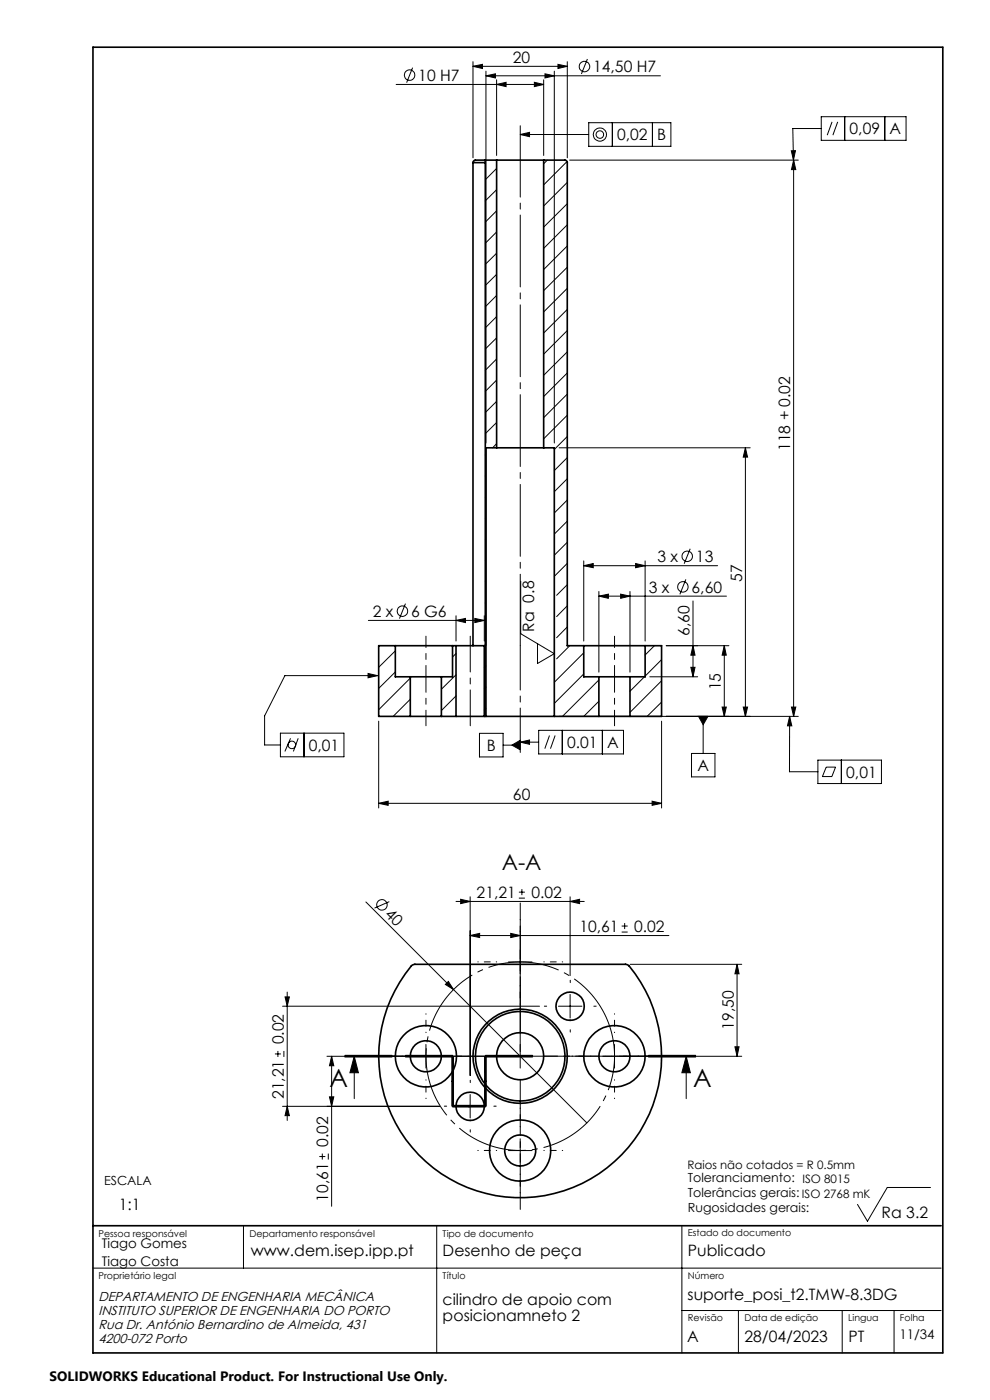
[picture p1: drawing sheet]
<svg xmlns="http://www.w3.org/2000/svg" width="210mm" height="297mm" viewBox="0 0 210 297" stroke-linecap="round" stroke-linejoin="round" font-family="sans-serif">
<g fill="none" stroke="#000" stroke-width=".35">
<path d="M19.7 10h180.3v277h-180.3zM100.3 34.5h2.6M100.3 34.5v102.5M102.9 34h-2.3l-.3 .5M102.9 34v103h-.2M102.9 34h2.4M105.3 34h10M105.3 34v61M115.3 34h4.5l.5 .4v102.6h3.5M115.3 34v61M105.3 95h10M105.3 95h-2.2v57"/>
<path d="M115.3 95h2.3v57M83.9 137h12.1M83.9 137v6.6h3.1M83.9 137h-3.6v15h6.7M96 137v6.6h-2.4M96 137h.7M96.7 137h6M96.7 137v15M102.7 137v15M123.8 137h13M123.8 137v6.6h3.2M136.8 137v6.6h-3.2"/>
<path d="M136.8 137h3.5v15h-6.7M87 143.6h6.6M87 152h6.6M87 143.6v8.4M93.6 152h3.1M93.6 143.6v8.4M96.7 152h6M102.7 152h.4M103.1 152h14.5M117.6 152h9.4M127 152h6.6M127 143.6h6.6"/>
<path d="M127 143.6v8.4M133.6 143.6v8.4M87.3 204.9l.6-.3 45.2 .1a29.2 29.2 0 0 1 6.6 25.7 30 30 0 0 1-42.5 20.6 30 30 0 0 1-9.9-46.1zM19.7 260h179.9"/>
<circle cx="120.9" cy="213.5" r="3"/>
<circle cx="90.3" cy="224.1" r="3.3"/>
<circle cx="90.4" cy="224.1" r="6.5"/>
<circle cx="99.7" cy="234.7" r="3"/>
<circle cx="110.3" cy="224.1" r="10"/>
<circle cx="110.3" cy="224.1" r="5"/>
<circle cx="110.3" cy="224.1" r="9.5"/>
<circle cx="130.3" cy="224.1" r="3.3"/>
<circle cx="130.3" cy="224.1" r="6.5"/>
<circle cx="110.3" cy="244.1" r="6.5"/>
<circle cx="110.3" cy="244.1" r="3.3"/>
</g>
<g fill="none" stroke="#000" stroke-width=".21">
<path d="M84 17.9h31.3M87.5 14.4l-1.2 3.1M100.3 14.1l2-.5v.9zM100.3 13.1v20.4M100.3 14.1h20M103.1 16.1l2-.4v.8zM103.1 15.1v78.9M103.1 16.1h37M105.3 17.9l2.1-.4v.9zM105.3 16.9v16.1M113.3 17.5l2 .4-2 .5zM115.3 16.9v16.1"/>
<path d="M115.6 15.7l2 .4-2 .4zM117.6 15.1v78.9M118.4 13.6l1.9 .5-1.9 .4zM120.3 13.1v20.4M124.6 12.5l-1.3 3.2M105.3 35.7l-2.4 2.4M110.3 28.5l2-.4v.9zM110.3 28.5h14.6M116.1 34l-.8 .7M120.3 34.3l-5 4.9M120.3 38.7l-5 5M120.8 34h48.5"/>
<path d="M124.9 26h17.4v5h-17.4zM129.9 26v5M138.4 26v5M167.9 32h.8l-.4 2zM168.3 34l.5 2h-.9zM168.3 34v118M174.2 24.8h18v5h-18zM174.2 27.3h-6l.1 6.7M176.5 25.9l-1 2.8M177.7 25.9l-1 2.8M179.2 24.8v5M187.7 24.8v5"/>
<path d="M105.3 40.2l-2.4 2.4M105.3 44.7l-2.4 2.4M105.3 49.2l-2.4 2.4M105.3 53.7l-2.4 2.4M105.3 58.2l-2.4 2.4M120.3 47.7l-5 5M120.3 52.2l-5 5M120.3 43.2l-5 5M120.3 56.7l-5 5M105.3 62.7l-2.4 2.4M105.3 67.2l-2.4 2.4M105.3 71.7l-2.4 2.3"/>
<path d="M105.3 76.2l-2.4 2.4M120.3 61.2l-5 5M120.3 65.6l-5 5.1M120.3 79.1l-5 5M120.3 70.1l-5 5M120.3 74.6l-5 5M103.1 96.4l-.2 .1M105.3 80.6l-2.4 2.4M105.3 85.2l-2.4 2.3M105.3 89.6l-2.4 2.4M105.3 94.1l-.8 .9M118.6 95h40.5"/>
<path d="M120.3 97.1l-2.7 2.7M120.3 83.6l-5 5M120.3 88.1l-5 5M120.3 92.6l-2.7 2.8M158.1 95v57M158.1 95l.5 2h-.9zM103.1 114.3l-.2 .2M103.1 100.9l-.2 .1M103.1 105.3l-.2 .2M103.1 109.9l-.2 .1M103.1 118.8l-.2 .2M120.3 115l-2.7 2.8"/>
<path d="M120.3 110.6l-2.7 2.7M120.3 101.6l-2.7 2.7M120.3 119.5l-2.7 2.8M120.3 106.1l-2.7 2.7M123.8 119v17M134.8 119.6l2 .4-2 .4zM136.8 119v17M146.4 116.4l-1.3 3.2M78.1 131.6h24.6M80.4 137l-.1 .1M83.9 138.1l-3.6 3.5M86 128.1l-1.3 3.1"/>
<path d="M96.7 138.6l-.7 .8M96.7 131.6l2-.4v.9zM96.7 130.6v5.4M100.7 131.2l2 .4-2 .5zM102.7 130.6v5.4M102.9 137l-.2 .2M103.1 127.8l-.2 .1M103.1 123.3l-.2 .1M103.1 136.8l-.2 .1M110.5 123.3v11.1l7.1 4.3-3.6 2.1v-4.2M120.3 124l-2.2 2.3M120.3 128.5l-2.2 2.3"/>
<path d="M120.3 133l-2.2 2.3M120.9 137l-2.8 2.8M123.8 138.5l-6.2 6.2M123.8 120l2-.4v.8zM123.8 120h28.4M127 126.5l2-.5v.9zM127 125.5v17.1M127 126.5h27.1M131.7 126l1.9 .5-1.9 .4zM133.6 125.5v17.1M138.8 137l-2 2M140.3 139.9l-3.5 3.5"/>
<path d="M141.3 137h13.3M145.5 122.9l-1.3 3.2M147 127.5v16.1M147 137l.4 2h-.9zM153.6 137v15M153.6 137l.5 2h-.9zM59.5 155.5h13.5v5h-13.5zM61.6 156.6l-1.2 2.8M63.3 156.6l-1.1 2.8M64.5 155.5v5M78.1 142.9l2 .4-2 .5zM80.1 143.3h-19.7l-4.3 8.6v6.1h3.4"/>
<path d="M80.3 153v18.4M83.9 142.6l-3.6 3.4M87 148.3l-3.6 3.7M87 143.9l-6.7 6.7M96.7 143.2l-3.1 3M96.7 147.6l-3.1 3.1M101.7 155.6h5v5h-5zM103.1 141.3l-.4 .3M103.1 145.8l-.4 .3M103.1 150.2l-.4 .4M106.7 158.1h3.6M108.6 158.1l1.7-1v2z"/>
<path d="M110.3 157.4l2-.4v.9zM110.3 157.4h4M114.3 154.9h18v5h-18zM116.6 156l-1 2.8M117.8 156l-1 2.8M118.6 152h50.7M119.3 154.9v5M123.8 143l-6.2 6.2M127 144.2l-7.7 7.8M127 148.8l-3.2 3.2M127.8 154.9v5M136.7 143.6l-3.1 3"/>
<path d="M137.8 143.6h10.2M140.3 144.4l-6.7 6.7M140.3 148.9l-3 3.1M140.3 153v18.4M146.5 141.6h.9l-.4 2zM146.7 159.8h5v5h-5zM148.2 152h2l-1 1.7zM149.2 152v7.8M153.2 150h.9l-.5 2zM157.7 150h.9l-.5 2zM167.5 152l.5 2h-1zM167.5 152v11.7h6"/>
<path d="M167.9 150h.9l-.5 2zM80.3 170.4l2-.4v.8zM80.3 170.4h60M138.3 170l2 .4-2 .4zM173.5 161.3h13.5v4.9h-13.5zM175.3 162.7h1.9l-.7 2h-2.1zM178.5 161.3v4.9M77.6 191.3l18.6 18.6M82.6 191.3l-3.2 1.3M96.7 191.2h27.2M97.7 190.8l2 .4-2 .5zM99.7 198.5l2-.5v.9z"/>
<path d="M99.7 190.2v38M99.7 198.5h42.2M108.3 198l2 .5-2 .4zM110.1 190.5h1.2M110.1 189.3h1.2M110.3 197.4v29.2M110.7 188.6v1.3M120.9 191.2l2-.4v.9zM120.9 190.2v16.8M131.9 197.7h1.2M131.9 196.5h1.2M132.5 195.8v1.3"/>
<path d="M59.9 213.5h54.5M60.5 211.5h.9l-.5 2zM60.9 210.5v27.2M94.5 208.8l.6-.6 1.1 1.7zM96.2 209.9l28.3 28.3M107.8 204.1h5.1M118.5 213.5h4.9M120.9 211v5M133.7 204.6h23.6M156.4 204.6v19.5M156.4 204.6l.4 2h-.9zM58.3 223.6h1.3"/>
<path d="M58.9 223v1.2M59.9 234.7h33.3M60.2 223v1.2M60.9 234.7l.5 2h-.9zM69.4 224.1h43.5M69.9 232.7h.9l-.5 2zM70.3 224.1v31.8M70.3 224.1l.5 2h-.9zM73.2 224.2h10zM73.2 224.1h10M73.2 223.9h10M75.1 224.1l.9 3.5h-1.8z"/>
<path d="M75.1 224.1v9M86 224.1h10v10.6h7v-10.6h10M86 223.9h10M86 224.2h10M90.3 221.6v5M95.8 224.1v10.6M96 234.8h7M96 234.5h7M96.2 224.1v10.6M97.2 234.7h5M99.7 232.2v5M102.8 224.1v10.6"/>
<path d="M103 223.9h10M103 224.2h10M103.2 224.1v10.6M130.4 221.6v5M137.6 224.1h10M137.6 223.9h10M137.6 224.2h10M145.6 224.1l.8 3.5h-1.8zM145.6 224.1v9M155.9 222.1h.9l-.4 2zM157.3 224.1h-29.5M67.7 245.4h1.3"/>
<path d="M68.4 244.7v1.3M69.6 244.7v1.3M107.8 244.1h5.1M110.3 241.6v5M197.4 251.9h-9.2l-4.2 7.2-2.1-3.6M19.6 269h180M51.6 260v9M92.6 260v27M144.6 260v27M144.6 278h55M156.6 278v9M178.6 278v9"/>
<path d="M189.7 278v9"/>
<circle cx="86.9" cy="15.9" r="1.11"/>
<circle cx="124" cy="14.1" r="1.12"/>
<circle cx="127.3" cy="28.5" r="1.4"/>
<circle cx="127.3" cy="28.6" r=".8"/>
<circle cx="145.8" cy="118" r="1.12"/>
<circle cx="85.4" cy="129.6" r="1.11"/>
<circle cx="144.9" cy="124.5" r="1.12"/>
<circle cx="61.9" cy="158" r=".8"/>
<circle cx="81" cy="192" r="1.11"/>
</g>
<path d="M129.5 218.2a20 20 0 0 0-33.5-8.1 20 20 0 0 0 9 33.2 20 20 0 0 0 24.8-23.9l-.3-1.2" fill="none" stroke="#000" stroke-width=".21" stroke-dasharray="15.2 1.3 1.3 1.3" stroke-dashoffset="1.9" stroke-linecap="butt"/>
<path d="M96 224.1h-22.8" fill="none" stroke="#000" stroke-width=".21" stroke-dasharray="6.3 1.3 1.3 1.3" stroke-dashoffset="1.9"/>
<path d="M96 224.1v10.6M103 234.7v-10.6" fill="none" stroke="#000" stroke-width=".21" stroke-dasharray="6.3 1.3 1.3 1.3" stroke-dashoffset="3"/>
<path d="M96 234.7h7" fill="none" stroke="#000" stroke-width=".21" stroke-dasharray="6.3 1.3 1.3 1.3" stroke-dashoffset="3.5"/>
<path d="M103 224.1h44.6" fill="none" stroke="#000" stroke-width=".21" stroke-dasharray="6.3 1.3 1.3 1.3" stroke-dashoffset="1.2"/>
<path d="M110.4 137v22.6" fill="none" stroke="#000" stroke-width=".21" stroke-dasharray="15.2 1.3 1.3 1.3" stroke-dashoffset="5.8"/>
<path d="M110.4 26.7v110.3" fill="none" stroke="#000" stroke-width=".21" stroke-dasharray="15.2 1.3 1.3 1.3" stroke-dashoffset=".1"/>
<path d="M90.4 143.6v-8.6M130.4 143.6v-8.6" fill="none" stroke="#000" stroke-width=".21" stroke-dasharray="15.2 1.3 1.3 1.3" stroke-dashoffset="12.8"/>
<path d="M90.4 154v-10.4M130.4 154v-10.4" fill="none" stroke="#000" stroke-width=".21" stroke-dasharray="15.2 1.3 1.3 1.3" stroke-dashoffset="11.9"/>
<path d="M99.8 154v-19" fill="none" stroke="#000" stroke-width=".21" stroke-dasharray="15.2 1.3 1.3 1.3" stroke-dashoffset="7.6"/>
<path d="M110.4 219.1v-27.5M105.4 224.1h-27.5M110.4 229.1v27.5M115.4 224.1h27.5" fill="none" stroke="#000" stroke-width=".21" stroke-dasharray="15.2 1.3 1.3 1.3" stroke-dashoffset="3.4"/>
<g fill="none" stroke="#000" stroke-width=".21" stroke-dasharray="15.2 1.3 1.3 1.3" stroke-dashoffset="15.1">
<path d="M110.4 199.1v-4M90.4 219.1v-4M105.4 204.1h-4M110.4 209.1v4M115.4 204.1h4M130.4 219.1v-4M85.4 224.1h-4M90.4 229.1v4M95.4 224.1h4M110.4 239.1v-4M125.4 224.1h-4M130.4 229.1v4"/>
<path d="M135.4 224.1h4M105.4 244.1h-4M110.4 249.1v4M115.4 244.1h4"/>
</g>
<path d="M116 213.5h-.5M121 208.5v-.5M121 218.5v.5M126 213.5h.5M94.8 234.7h-.5M99.8 229.7v-.5M99.8 239.7v.5M104.8 234.7h.5" fill="none" stroke="#000" stroke-width=".21" stroke-dasharray="15.2 1.3 1.3 1.3"/>
<g fill="#000">
<path d="M94.5 208.8l.6-.6 1.1 1.7z"/>
<path d="M118.4 13.6l1.9 .5-1.9 .4zM100.3 14.1l2-.5v.9z"/>
<path d="M167.5 152l.5 2h-1zM167.9 32h.8l-.4 2zM110.3 157.4l2-.4v.9zM110.3 28.5l2-.4v.9zM148.2 152l1 1.7 1-1.7zM108.6 158.1l1.7 1v-2zM78.1 142.9l2 .4-2 .5z"/>
<path d="M99.7 198.5l2-.5v.9zM108.3 198l2 .5-2 .4zM97.7 190.8l2 .4-2 .5zM120.9 191.2l2-.4v.9zM103.1 16.1l2-.4v.8zM115.6 15.7l2 .4-2 .4zM80.3 170.4l2-.4v.8zM138.3 170l2 .4-2 .4zM96.7 131.6l2-.4v.9zM100.7 131.2l2 .4-2 .5zM123.8 120l2-.4v.8zM134.8 119.6l2 .4-2 .4zM127 126.5l2-.5v.9zM131.7 126l1.9 .5-1.9 .4zM105.3 17.9l2.1-.4v.9zM113.3 17.5l2 .4-2 .5z"/>
<path d="M156.4 204.6l.4 2h-.9zM155.9 222.1h.9l-.4 2zM60.5 211.5h.9l-.5 2zM60.9 234.7l.5 2h-.9zM147 137l.4 2h-.9zM146.5 141.6h.9l-.4 2zM158.1 95l.5 2h-.9zM157.7 150h.9l-.5 2z"/>
<path d="M69.9 232.7h.9l-.5 2zM70.3 224.1l.5 2h-.9zM153.2 150h.9l-.5 2zM153.6 137l.5 2h-.9zM167.9 150h.9l-.5 2zM168.3 34l.5 2h-.9z"/>
<path d="M75.1 224.1l.9 3.5h-1.8zM145.6 224.1l.8 3.5h-1.8z"/>
</g>
<g font-size="5.3">
<text x="69.9" y="230.7">A</text>
<text x="147.1" y="230.7">A</text>
</g>
<text font-size="4.7" x="106.4" y="184.6">A-A</text>
<g font-size="3.3">
<text x="88.7" y="17.1">10 H7</text>
<text x="108.8" y="13.3">20</text>
<text x="125.8" y="15.3">14,50 H7</text>
<text x="130.9" y="29.8">0,02</text>
<text x="139.4" y="29.8">B</text>
<text x="180.2" y="28.5">0,09</text>
<text x="188.7" y="28.5">A</text>
<text x="167.6" y="95.7" transform="rotate(-90 167.6 95.7)">118 + 0.02</text>
<text x="139.5" y="119.2">3 x</text>
<text x="147.6" y="119.2">13</text>
<text x="137.6" y="125.7">3 x</text>
<text x="146.7" y="125.7">6,60</text>
<text x="157.4" y="123.5" transform="rotate(-90 157.4 123.5)">57</text>
<text x="79.1" y="130.9">2 x</text>
<text x="87.2" y="130.9">6 G6</text>
<text x="113.3" y="134" transform="rotate(-90 113.3 134)">Ra 0.8</text>
<text x="146.3" y="134.9" transform="rotate(-90 146.3 134.9)">6,60</text>
<text x="152.9" y="146.5" transform="rotate(-90 152.9 146.5)">15</text>
<text x="65.5" y="159.3">0,01</text>
<text x="103.3" y="159.3">B</text>
<text x="120.3" y="158.7">0.01</text>
<text x="128.8" y="158.7">A</text>
<text x="148" y="163.6">A</text>
<text x="179.5" y="165">0,01</text>
<text x="108.8" y="169.7">60</text>
<text x="101.1" y="190.5">21,21</text>
<text x="112.7" y="190.5">0.02</text>
<text x="81.5" y="194.1" transform="rotate(45 81.5 194.1)">40</text>
<text x="122.9" y="197.7">10,61</text>
<text x="134.5" y="197.7">0.02</text>
<text x="60.2" y="221.6" transform="rotate(-90 60.2 221.6)">0.02</text>
<text x="155.6" y="218.4" transform="rotate(-90 155.6 218.4)">19,50</text>
<text x="60.2" y="233.2" transform="rotate(-90 60.2 233.2)">21,21</text>
<text x="69.6" y="243.3" transform="rotate(-90 69.6 243.3)">0.02</text>
<text x="25.2" y="256.7">1:1</text>
<text x="69.6" y="255" transform="rotate(-90 69.6 255)">10,61</text>
<text x="187" y="258.3">Ra 3.2</text>
<text x="53.2" y="266.5">www.dem.isep.ipp.pt</text>
<text x="93.9" y="266.5">Desenho de peça</text>
<text x="145.9" y="266.5">Publicado</text>
<text x="145.9" y="275.7">suporte_posi_t2.TMW-8.3DG</text>
<text x="93.9" y="276.8">cilindro de apoio com</text>
<text x="93.9" y="280.3">posicionamneto 2</text>
<text x="145.8" y="284.7">A</text>
<text x="157.9" y="284.7">28/04/2023</text>
<text x="180" y="284.7">PT</text>
</g>
<text font-size="2.9" x="10.5" y="292.9">SOLIDWORKS Educational Product. For Instructional Use Only.</text>
<g font-size="2.8">
<text x="21.6" y="264.7">Tiago Gomes</text>
<text x="21.6" y="268.5">Tiago Costa</text>
<text x="20.9" y="276">DEPARTAMENTO DE ENGENHARIA MECÂNICA</text>
<text x="20.9" y="282">Rua Dr. António Bernardino de Almeida, 431</text>
<text x="20.9" y="279">INSTITUTO SUPERIOR DE ENGENHARIA DO PORTO</text>
<text x="20.9" y="285">4200-072 Porto</text>
<text x="190.8" y="284.1">11/34</text>
</g>
<g font-size="2.7">
<text x="22.1" y="251.4">ESCALA</text>
<text x="145.9" y="250.8">Toleranciamento: ISO 8015</text>
<text x="145.9" y="254">Tolerâncias gerais: ISO 2768 mK</text>
<text x="145.9" y="257.1">Rugosidades gerais:</text>
</g>
<text font-size="2.5" x="145.8" y="248">Raios não cotados = R 0.5mm</text>
<g font-size="2">
<text x="20.9" y="262.3">Pessoa responsável</text>
<text x="52.9" y="262.3">Departamento responsável</text>
<text x="93.9" y="262.3">Tipo de documento</text>
<text x="145.9" y="262.1">Estado do documento</text>
<text x="20.9" y="271.3">Proprietário legal</text>
<text x="93.9" y="271.3">Título</text>
<text x="145.9" y="271.3">Número</text>
<text x="145.9" y="280.3">Revisão</text>
<text x="157.9" y="280.3">Data de edição</text>
<text x="179.9" y="280.3">Lingua</text>
<text x="190.9" y="280.3">Folha</text>
</g>
</svg>
